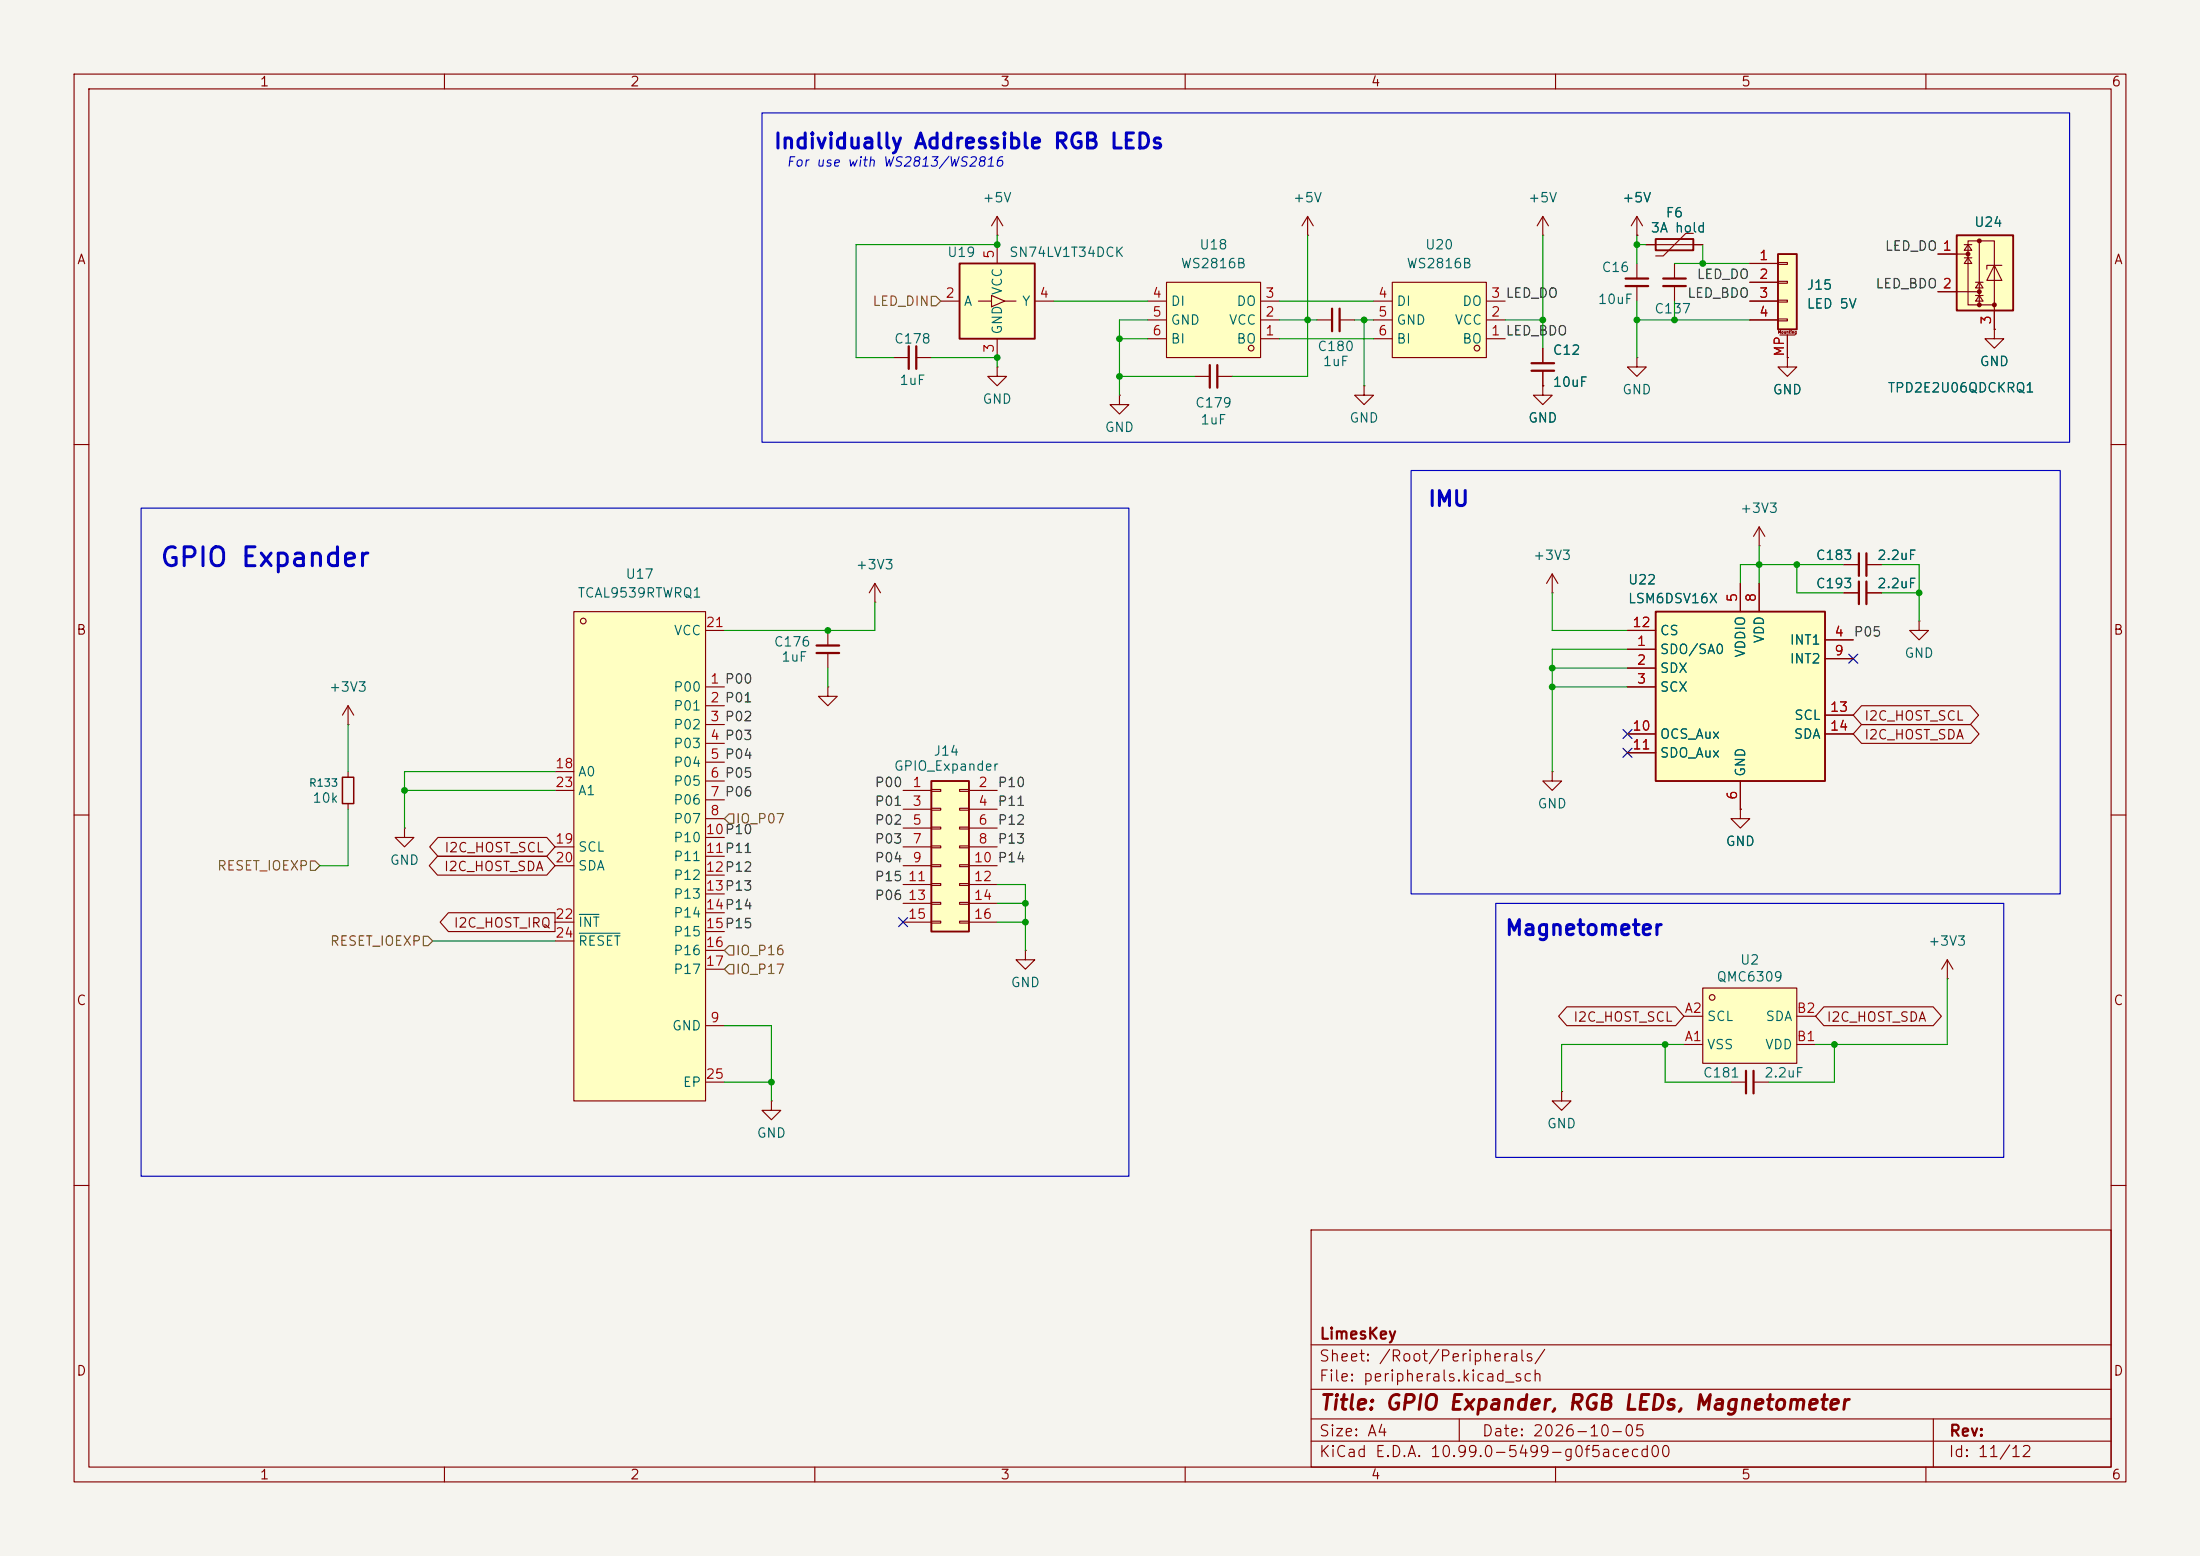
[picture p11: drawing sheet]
<svg xmlns="http://www.w3.org/2000/svg" width="297mm" height="210mm" viewBox="0 0 297 210" stroke-linecap="round" stroke-linejoin="round" font-family="sans-serif">
<path d="M0 0h297v210h-297z" fill="#f5f4ef" stroke="#f5f4ef" stroke-width=".14"/>
<g fill="none" stroke="#840000" stroke-width=".15">
<path d="M10 10h277v190h-277zM12 12h273v186h-273zM60 10v2M110 10v2M160 10v2M210 10v2M260 10v2M221 35.6v2M221 38.6v2M10 60h2M285 60h2M10 110h2"/>
<path d="M285 110h2M10 160h2M177 166h108v32h-108zM285 160h2M60 198v2M110 198v2M160 198v2M177 194.5h108M177 191.5h108M177 187.5h108M177 181.5h108M197 191.5v3"/>
<path d="M210 198v2M260 198v2M261 191.5v6.5"/>
</g>
<path d="M219.5 37.6h3M219.5 38.6h3" fill="none" stroke="#840000" stroke-width=".3"/>
<path d="M240 34.3h2.6v10.2h-2.6z" fill="#ffffc2"/>
<path d="M223.5 32.3h5.1v1.5h-5.1zM240 34.3h2.6v10.2h-2.6z" fill="none" stroke="#840000" stroke-width=".25"/>
<g fill="none" stroke="#840000" stroke-width=".15">
<path d="M222.2 33h7.7M228.6 31.5h-1l-3.1 3h-1M236.2 35.6h3.8M236.2 38.1h3.8M240 35.4h1.3v.3h-1.3zM240 38h1.3v.2h-1.3zM236.2 40.6h3.8M236.2 43.2h3.8M240 40.5h1.3v.3h-1.3zM240 43.1h1.3v.2h-1.3zM240.3 45.2h2M241.3 48.3v1.2h1.3l-1.3 1.3-1.3-1.3h1.3"/>
<path d="M241.3 48.3h.1M241.3 45.2v3.1M248.9 76.2h2.1M252 76.2h2M248.9 80h2.1M252 80h2M233.7 146.1h2M236.7 146.1h2.1"/>
</g>
<path d="M251 74.7v3M251 78.5v3M252 74.7v3M252 78.5v3M235.7 144.5v3.1M236.7 144.5v3.1" fill="none" stroke="#840000" stroke-width=".3"/>
<path d="M264.2 31.8h7.6v10.1h-7.6z" fill="#ffffc2"/>
<path d="M264.2 31.8h7.6v10.1h-7.6z" fill="none" stroke="#840000" stroke-width=".25"/>
<g fill="none" stroke="#840000" stroke-width=".15">
<path d="M261.6 34.3h4.1M261.6 39.4h5.6M265.2 33h1M265.2 34.8h1M265.7 32.5h3.5v8.6h-3.5zM265.7 33l.5 .8h-1zM265.7 34.8l.5 .8h-1zM266.7 38.1h1M266.7 39.9h1M267.2 38.1l.5 .8h-1zM267.2 39.9l.5 .7h-1zM267.2 32.5v8.6"/>
<path d="M269.2 35.8l1.1 2h-2.1zM270.3 35.8h-2.1v.5M269.2 44.5v1.2h1.3l-1.3 1.3-1.2-1.3h1.2M269.2 44.5h.1M269.2 41.1v3.4M259.1 83.8v1.3h1.2l-1.2 1.3-1.3-1.3h1.3M259.1 83.8h.1M262.9 132.1h.1M262.9 129.5l-.8 1.3M262.9 129.5l.8 1.3M262.9 129.5v2.6"/>
</g>
<g fill="#840000" stroke="#840000" stroke-width=".15">
<circle cx="265.7" cy="34.3" r=".25"/>
<circle cx="267.2" cy="32.5" r=".25"/>
<circle cx="267.2" cy="39.4" r=".25"/>
<circle cx="267.2" cy="41.1" r=".25"/>
<circle cx="269.2" cy="41.1" r=".25"/>
</g>
<path d="M229.9 133.4h12.7v10.1h-12.7z" fill="#ffffc2"/>
<g fill="none" stroke="#840000" stroke-width=".15">
<path d="M221 48.3v1.2h1.2l-1.2 1.3-1.3-1.3h1.3M221 48.3h.1M209.5 104.1v1.3h1.3l-1.3 1.3-1.2-1.3h1.2M209.5 104.1h.1M227.3 137.2h2.6M229.9 133.4h12.7v10.1h-12.7zM242.6 137.2h2.5M227.3 141h2.6M242.6 141h2.5"/>
<circle cx="231.1" cy="134.6" r=".38"/>
</g>
<path d="M223.5 82.6h22.9v22.8h-22.9z" fill="#ffffc2"/>
<path d="M223.5 82.6h22.9v22.8h-22.9z" fill="none" stroke="#840000" stroke-width=".25"/>
<g fill="none" stroke="#840000" stroke-width=".15">
<path d="M226.1 35.6v2M226.1 38.6v2M134.6 49.5v1.3h1.3l-1.3 1.3-1.3-1.3h1.3M134.6 49.5h.1M234.9 78.7v3.9M237.5 78.7v3.9M219.7 87.6h3.8M219.7 90.2h3.8M219.7 92.7h3.8M219.7 99.1h3.8M219.7 85.1h3.8M246.4 86.4h3.8"/>
<path d="M246.4 88.9h3.8M246.4 99.1h3.8M246.4 96.5h3.8M219.7 101.6h3.8M234.9 105.4v3.8M138.4 128.3v1.2h1.3l-1.3 1.3-1.2-1.3h1.2M138.4 128.3h.1"/>
</g>
<path d="M224.5 37.6h3.1M224.5 38.6h3.1" fill="none" stroke="#840000" stroke-width=".3"/>
<path d="M129.5 35.6h10.2v10.1h-10.2z" fill="#ffffc2"/>
<path d="M129.5 35.6h10.2v10.1h-10.2z" fill="none" stroke="#840000" stroke-width=".25"/>
<path d="M133.9 39.9l1.7 .7-1.7 .8zM134.6 33v2.6M127 40.6h2.5M132.1 40.6h1.8M134.6 45.7v2.6M135.6 40.6h1.6M139.7 40.6h2.5" fill="none" stroke="#840000" stroke-width=".15"/>
<path d="M125.7 105.4h5.1v20.3h-5.1z" fill="#ffffc2"/>
<path d="M125.7 105.4h5.1v20.3h-5.1z" fill="none" stroke="#840000" stroke-width=".25"/>
<g fill="none" stroke="#840000" stroke-width=".15">
<path d="M120.6 48.3h2.1M123.7 48.3h2M208.3 52.1v1.2h1.2l-1.2 1.3-1.3-1.3h1.3M208.3 52.1h.1M208.3 47v2M208.3 50v2.1M118.1 78.7l-.8 1.3M118.1 78.7l.8 1.3M118.1 78.7v2.6M209.5 77.5l-.7 1.2M209.5 77.5l.8 1.2M209.5 77.5v2.5"/>
<path d="M111.8 92.7v1.3h1.2l-1.2 1.3-1.3-1.3h1.3M111.8 92.7h.1M118.1 81.3h.1M209.5 80h.1M121.9 106.7h3.8M121.9 109.2h3.8M121.9 111.8h3.8M121.9 114.3h3.8M121.9 116.8h3.8M121.9 119.4h3.8M125.7 106.6h1.3v.2h-1.3zM125.7 109.1h1.3v.2h-1.3z"/>
<path d="M125.7 111.6h1.3v.3h-1.3zM125.7 114.2h1.3v.2h-1.3zM125.7 116.7h1.3v.3h-1.3zM125.7 119.3h1.3v.2h-1.3zM129.5 106.6h1.3v.2h-1.3zM129.5 109.1h1.3v.2h-1.3zM129.5 111.6h1.3v.3h-1.3zM129.5 114.2h1.3v.2h-1.3zM129.5 116.7h1.3v.3h-1.3zM129.5 119.3h1.3v.2h-1.3zM130.8 106.7h3.8M130.8 109.2h3.8"/>
<path d="M130.8 111.8h3.8M130.8 114.3h3.8M130.8 116.8h3.8M130.8 119.4h3.8M234.9 109.2v1.3h1.3l-1.3 1.3-1.2-1.3h1.2M234.9 109.2h.1M121.9 121.9h3.8M121.9 124.5h3.8M125.7 121.8h1.3v.2h-1.3zM125.7 124.3h1.3v.3h-1.3zM129.5 121.8h1.3v.2h-1.3zM129.5 124.3h1.3v.3h-1.3z"/>
<path d="M130.8 121.9h3.8M130.8 124.5h3.8"/>
</g>
<path d="M122.7 46.7v3.1M123.7 46.7v3.1M206.8 49h3M206.8 50h3" fill="none" stroke="#840000" stroke-width=".3"/>
<path d="M188 38.1h12.7v10.2h-12.7z" fill="#ffffc2"/>
<g fill="none" stroke="#840000" stroke-width=".15">
<path d="M188 38.1h12.7v10.2h-12.7zM151.1 53.3v1.3h1.3l-1.3 1.3-1.2-1.3h1.2M151.1 53.3h.1M161.3 50.8h2M164.3 50.8h2.1M177.8 43.2h2M180.8 43.2h2.1M184.1 52.1v1.2h1.3l-1.3 1.3-1.2-1.3h1.2M184.1 52.1h.1M185.4 45.7h2.6M185.4 43.2h2.6M185.4 40.6h2.6"/>
<path d="M200.7 45.7h2.5M200.7 43.2h2.5M200.7 40.6h2.5M237.5 73.7h.1M237.5 71.1l-.8 1.3M237.5 71.1l.8 1.3M237.5 71.1v2.6M47 97.8h.1M47 95.3v2.5M47 95.3l-.8 1.2M47 95.3l.8 1.2M47 104.1v.8"/>
<path d="M47 108.5v.7M54.6 111.8v1.2h1.3l-1.3 1.3-1.3-1.3h1.3M54.6 111.8h.1M104.1 148.6v1.3h1.3l-1.3 1.2-1.2-1.2h1.2M104.1 148.6h.1"/>
<circle cx="199.4" cy="47" r=".38"/>
</g>
<path d="M163.3 49.3v3M164.3 49.3v3M179.8 41.7v3M180.8 41.7v3" fill="none" stroke="#840000" stroke-width=".3"/>
<path d="M46.2 104.9h1.6v3.6h-1.6z" fill="none" stroke="#840000" stroke-width=".2"/>
<path d="M157.5 38.1h12.7v10.2h-12.7z" fill="#ffffc2"/>
<g fill="none" stroke="#840000" stroke-width=".15">
<path d="M134.6 31.8h.1M134.6 29.2l-.7 1.3M134.6 29.2l.8 1.3M134.6 29.2v2.6M157.5 38.1h12.7v10.2h-12.7zM176.5 31.8h.1M176.5 29.2l-.7 1.3M176.5 29.2l.8 1.3M176.5 29.2v2.6M208.3 31.8h.1M208.3 29.2l-.8 1.3M208.3 29.2l.7 1.3"/>
<path d="M208.3 29.2v2.6M221 31.8h.1M221 29.2l-.8 1.3M221 29.2l.7 1.3M221 29.2v2.6M154.9 45.7h2.6M154.9 43.2h2.6M154.9 40.6h2.6M170.2 45.7h2.5M170.2 43.2h2.5M170.2 40.6h2.5M111.8 85.1v2"/>
<path d="M111.8 88.1v2.1M210.8 147.3v1.3h1.3l-1.3 1.3-1.3-1.3h1.3M210.8 147.3h.1"/>
<circle cx="168.9" cy="47" r=".38"/>
</g>
<path d="M110.2 87.1h3.1M110.2 88.1h3.1" fill="none" stroke="#840000" stroke-width=".3"/>
<path d="M77.5 82.6h17.7v66h-17.7z" fill="#ffffc2"/>
<g fill="none" stroke="#840000" stroke-width=".15">
<path d="M221 31.8h.1M222.2 33h1.3M228.6 33h1.3M236.2 35.6h3.8M236.2 38.1h3.8M261.6 34.3h2.6M261.6 39.4h2.6M208.3 52.1h.1M208.3 47v2M208.3 50v2.1M236.2 40.6h3.8M236.2 43.2h3.8"/>
<path d="M241.3 48.3h.1M241.3 45.2v3.1M269.2 44.5h.1M269.2 41.9v2.6M234.9 78.7v3.9M237.5 78.7v3.9M248.9 76.2h2.1M252 76.2h2M77.5 82.6h17.7v66h-17.7zM95.2 92.7h2.6M95.2 95.3h2.6M95.2 97.8h2.6"/>
<path d="M95.2 85.1h2.6M219.7 92.7h3.8M219.7 85.1h3.8M219.7 87.6h3.8M219.7 90.2h3.8M219.7 99.1h3.8M246.4 86.4h3.8M246.4 88.9h3.8M246.4 99.1h3.8M246.4 96.5h3.8M248.9 80h2.1M251.3 97.8h14.8l1.1 1.3-1.1 1.2h-14.8l-1.1-1.2z"/>
<path d="M251.3 95.2h14.7l1.1 1.3-1.1 1.3h-14.7l-1.1-1.3zM252 80h2M59.1 115.6h14.7l1.1 1.2-1.1 1.3h-14.7l-1.2-1.3zM59.1 113h14.7l1.1 1.3-1.1 1.3h-14.7l-1.1-1.3zM74.9 104.1h2.6M74.9 114.3h2.6M74.9 116.8h2.6M74.9 106.7h2.6M95.2 100.3h2.6M95.2 102.9h2.6M95.2 105.4h2.6M95.2 108h2.6"/>
<path d="M95.2 110.5h2.6M95.2 113h2.6M95.2 115.6h2.6M95.2 118.1h2.6M219.7 101.6h3.8M234.9 109.2h.1M234.9 105.4v3.8M60.5 123.2h14.4v2.5h-14.4l-1.1-1.2zM74.9 124.5h2.6M74.9 127h2.6M95.2 138.4h2.6M95.2 120.7h2.6"/>
<path d="M95.2 123.2h2.6M95.2 125.7h2.6M95.2 128.3h2.6M95.2 130.8h2.6M211.5 135.9h14.7l1.1 1.3-1.1 1.2h-14.7l-1.1-1.2zM246.2 135.9h14.8l1.1 1.3-1.1 1.2h-14.8l-1.1-1.2zM95.2 146.1h2.6"/>
<circle cx="78.7" cy="83.8" r=".38"/>
</g>
<path d="M78.2 123.4h2.7M78.2 126h5.5" fill="none" stroke="#006464" stroke-width=".15"/>
<path d="M125.7 40h.7l.6 .6-.6 .7h-.7zM41.9 116.2h.6l.7 .6-.7 .7h-.6zM98.4 109.9h.7v1.2h-.7l-.6-.6zM57.1 126.4h.7l.6 .6-.6 .6h-.7zM98.4 130.2h.7v1.2h-.7l-.6-.6zM98.4 127.6h.7v1.3h-.7l-.6-.6z" fill="none" stroke="#725600" stroke-width=".15"/>
<g fill="none" stroke="#009600" stroke-width=".15">
<path d="M134.6 31.8v1.2h-19v15.3h5M176.5 31.8v19h-10.1M208.3 31.8v15.2M221 31.8v3.8M221 33h1.2M226.1 35.6h10.1M229.9 33v2.6M125.7 48.3h8.9v1.2M142.2 40.6h12.7M151.1 50.8h10.2M151.1 45.7h3.8M154.9 43.2h-3.8v10.1"/>
<path d="M172.7 43.2h5.1M172.7 40.6h12.7M172.7 45.7h12.7M182.9 43.2h2.5M184.1 43.2v8.9M203.2 43.2h5.1M221 40.6v7.7M221 43.2h15.2M226.1 40.6v2.6M237.5 73.7v5M242.6 76.2v3.8h6.3M248.9 76.2h-14v2.5"/>
<path d="M254 76.2h5.1v7.6M47 97.8v6.3M111.8 90.2v2.5M118.1 81.3v3.8h-20.3M209.5 90.2h10.2M209.5 80v5.1h10.2M209.5 92.7h10.2M219.7 87.6h-10.2v16.5M254 80h5.1M47 109.2v7.6h-3.8M54.6 106.7h20.3M74.9 104.1h-20.3v7.7"/>
<path d="M134.6 119.4h3.8v8.9M58.4 127h16.5M97.8 138.4h6.3v10.2M134.6 121.9h3.8M134.6 124.5h3.8M262.9 132.1v8.9h-17.8M97.8 146.1h6.3M224.8 141v5.1h8.9M227.3 141h-16.5v6.3M247.6 141v5.1h-8.8"/>
</g>
<path d="M219.1 98.5l1.2 1.2M220.3 98.5l-1.2 1.2M249.6 88.3l1.2 1.2M250.8 88.3l-1.2 1.2M219.1 101l1.2 1.2M220.3 101l-1.2 1.2M121.3 123.9l1.2 1.2M122.5 123.9l-1.2 1.2" fill="none" stroke="#000084" stroke-width=".15"/>
<path d="M102.9 15.2h176.5v44.5h-176.5zM19 68.6h133.4v90.2h-133.4zM190.5 63.5h87.6v57.2h-87.6zM201.9 121.9h68.6v34.3h-68.6z" fill="none" stroke="#0000c2" stroke-width=".15"/>
<g fill="#009600">
<circle cx="138.4" cy="124.5" r=".46"/>
<circle cx="151.1" cy="45.7" r=".46"/>
<circle cx="184.1" cy="43.2" r=".46"/>
<circle cx="208.3" cy="43.2" r=".46"/>
<circle cx="134.6" cy="48.3" r=".46"/>
<circle cx="151.1" cy="50.8" r=".46"/>
<circle cx="259.1" cy="80" r=".46"/>
<circle cx="111.8" cy="85.1" r=".46"/>
<circle cx="54.6" cy="106.7" r=".46"/>
<circle cx="138.4" cy="121.9" r=".46"/>
<circle cx="224.8" cy="141" r=".46"/>
<circle cx="247.6" cy="141" r=".46"/>
<circle cx="104.1" cy="146.1" r=".46"/>
<circle cx="134.6" cy="33" r=".46"/>
<circle cx="221" cy="33" r=".46"/>
<circle cx="229.9" cy="35.6" r=".46"/>
<circle cx="226.1" cy="43.2" r=".46"/>
<circle cx="221" cy="43.2" r=".46"/>
<circle cx="176.5" cy="43.2" r=".46"/>
<circle cx="209.5" cy="92.7" r=".46"/>
<circle cx="209.5" cy="90.2" r=".46"/>
<circle cx="237.5" cy="76.2" r=".46"/>
<circle cx="242.6" cy="76.2" r=".46"/>
</g>
<text font-size="2.5" fill="#0000c2" x="21.5" y="77.1">GPIO Expander</text>
<g font-size="2" fill="#0000c2">
<text x="104.3" y="20.6">Individually Addressible RGB LEDs</text>
<text x="192.7" y="68.8">IMU</text>
<text x="203.1" y="126.8">Magnetometer</text>
</g>
<text font-size="2" fill="#840000" x="178" y="190.8">Title: GPIO Expander, RGB LEDs, Magnetometer</text>
<g font-size="1.5" fill="#840000">
<text x="178" y="184.1">Sheet: /Root/Peripherals/</text>
<text x="178" y="181.1">LimesKey</text>
<text x="178" y="186.8">File: peripherals.kicad_sch</text>
<text x="178" y="197">KiCad E.D.A. 10.99.0-5499-g0f5acecd00</text>
<text x="178" y="194.2">Size: A4</text>
<text x="200" y="194.2">Date: 2026-10-05</text>
<text x="263" y="197">Id: 11/12</text>
<text x="263" y="194.2">Rev:</text>
</g>
<g font-size="1.3" fill="#840000">
<text x="35" y="12">1</text>
<text x="85" y="12">2</text>
<text x="135" y="12">3</text>
<text x="185" y="12">4</text>
<text x="235" y="12">5</text>
<text x="285" y="12">6</text>
<text x="10.3" y="36">A</text>
<text x="285.3" y="36">A</text>
<text x="10.2" y="86">B</text>
<text x="285.2" y="86">B</text>
<text x="251.6" y="100.1">I2C_HOST_SDA</text>
<text x="251.6" y="97.6">I2C_HOST_SCL</text>
<text x="59.8" y="117.9">I2C_HOST_SDA</text>
<text x="59.9" y="115.4">I2C_HOST_SCL</text>
<text x="61.2" y="125.5">I2C_HOST_IRQ</text>
<text x="10.2" y="136">C</text>
<text x="285.2" y="136">C</text>
<text x="212.3" y="138.2">I2C_HOST_SCL</text>
<text x="246.5" y="138.2">I2C_HOST_SDA</text>
<text x="10.2" y="186">D</text>
<text x="285.2" y="186">D</text>
<text x="35" y="200">1</text>
<text x="85" y="200">2</text>
<text x="135" y="200">3</text>
<text x="185" y="200">4</text>
<text x="235" y="200">5</text>
<text x="285" y="200">6</text>
</g>
<text font-size="1.3" fill="#0000c2" x="106.1" y="22.8">For use with WS2813/WS2816</text>
<g font-size="1.3" fill="#006464">
<text x="132.6" y="27.6">+5V</text>
<text x="174.5" y="27.6">+5V</text>
<text x="206.2" y="27.6">+5V</text>
<text x="218.9" y="27.6">+5V</text>
<text x="224.8" y="29.7">F6</text>
<text x="127.8" y="35">U19</text>
<text x="136.2" y="35">SN74LV1T34DCK</text>
<text x="161.8" y="34">U18</text>
<text x="192.3" y="34">U20</text>
<text x="222.8" y="31.7">3A hold</text>
<text x="266.4" y="30.9">U24</text>
<text x="130" y="41.6">A</text>
<text x="135.6" y="39.9" transform="rotate(-90 135.6 39.9)">VCC</text>
<text x="137.9" y="41.6">Y</text>
<text x="158" y="41.6">DI</text>
<text x="159.3" y="36.5">WS2816B</text>
<text x="166.8" y="41.6">DO</text>
<text x="188.4" y="41.6">DI</text>
<text x="189.8" y="36.5">WS2816B</text>
<text x="197.3" y="41.6">DO</text>
<text x="215.6" y="41.3">10uF</text>
<text x="216.1" y="37">C16</text>
<text x="243.8" y="39.4">J15</text>
<text x="243.8" y="42">LED 5V</text>
<text x="120.6" y="46.7">C178</text>
<text x="135.6" y="45.2" transform="rotate(-90 135.6 45.2)">GND</text>
<text x="158" y="44.1">GND</text>
<text x="158" y="46.7">BI</text>
<text x="165.8" y="44.1">VCC</text>
<text x="166.8" y="46.7">BO</text>
<text x="177.8" y="47.7">C180</text>
<text x="188.4" y="44.1">GND</text>
<text x="188.4" y="46.7">BI</text>
<text x="196.3" y="44.1">VCC</text>
<text x="197.3" y="46.7">BO</text>
<text x="223.3" y="42.6">C137</text>
<text x="121.3" y="52.3">1uF</text>
<text x="178.5" y="49.7">1uF</text>
<text x="209.5" y="48.2">C12</text>
<text x="209.5" y="52.5">10uF</text>
<text x="218.9" y="53.5">GND</text>
<text x="239.2" y="53.5">GND</text>
<text x="254.7" y="53.3">TPD2E2U06QDCKRQ1</text>
<text x="267.2" y="49.7">GND</text>
<text x="132.6" y="54.8">GND</text>
<text x="149.1" y="58.6">GND</text>
<text x="161.3" y="55.3">C179</text>
<text x="162" y="57.6">1uF</text>
<text x="182.1" y="57.4">GND</text>
<text x="206.2" y="57.4">GND</text>
<text x="234.8" y="69.5">+3V3</text>
<text x="115.4" y="77.2">+3V3</text>
<text x="206.9" y="75.9">+3V3</text>
<text x="245.1" y="75.9">C183</text>
<text x="253.3" y="75.9">2.2uF</text>
<text x="77.9" y="81">TCAL9539RTWRQ1</text>
<text x="84.4" y="78.4">U17</text>
<text x="219.7" y="79.2">U22</text>
<text x="219.7" y="81.7">LSM6DSV16X</text>
<text x="245.1" y="79.7">C193</text>
<text x="253.3" y="79.7">2.2uF</text>
<text x="90.9" y="86.1">VCC</text>
<text x="104.4" y="87.6">C176</text>
<text x="105.4" y="89.6">1uF</text>
<text x="224" y="88.6">SDO/SA0</text>
<text x="224" y="86.1">CS</text>
<text x="235.9" y="88.8" transform="rotate(-90 235.9 88.8)">VDDIO</text>
<text x="238.5" y="86.9" transform="rotate(-90 238.5 86.9)">VDD</text>
<text x="241.5" y="87.3">INT1</text>
<text x="241.5" y="89.9">INT2</text>
<text x="257" y="89.1">GND</text>
<text x="44.3" y="93.7">+3V3</text>
<text x="90.8" y="93.7">P00</text>
<text x="224" y="91.1">SDX</text>
<text x="224" y="93.7">SCX</text>
<text x="90.8" y="96.2">P01</text>
<text x="90.8" y="98.8">P02</text>
<text x="90.8" y="101.3">P03</text>
<text x="224" y="100">OCS_Aux</text>
<text x="242.1" y="100">SDA</text>
<text x="242.1" y="97.5">SCL</text>
<text x="78" y="105.1">A0</text>
<text x="78" y="107.6">A1</text>
<text x="90.8" y="103.8">P04</text>
<text x="90.8" y="106.4">P05</text>
<text x="120.6" y="104.3">GPIO_Expander</text>
<text x="125.9" y="102.3">J14</text>
<text x="224" y="102.6">SDO_Aux</text>
<text x="235.9" y="104.9" transform="rotate(-90 235.9 104.9)">GND</text>
<text x="42.1" y="108.7">10k</text>
<text x="90.8" y="108.9">P06</text>
<text x="90.8" y="111.5">P07</text>
<text x="90.8" y="114">P10</text>
<text x="207.5" y="109.4">GND</text>
<text x="52.5" y="117">GND</text>
<text x="78" y="115.3">SCL</text>
<text x="78" y="117.8">SDA</text>
<text x="90.8" y="116.5">P11</text>
<text x="90.8" y="119.1">P12</text>
<text x="232.9" y="114.5">GND</text>
<text x="78" y="125.4">INT</text>
<text x="90.8" y="121.6">P13</text>
<text x="90.8" y="124.2">P14</text>
<text x="78" y="128">RESET</text>
<text x="90.8" y="126.7">P15</text>
<text x="90.8" y="129.2">P16</text>
<text x="90.8" y="131.8">P17</text>
<text x="234.8" y="130.5">U2</text>
<text x="260.2" y="128">+3V3</text>
<text x="136.4" y="133.6">GND</text>
<text x="231.6" y="132.8">QMC6309</text>
<text x="90.6" y="139.4">GND</text>
<text x="230.4" y="141.9">VSS</text>
<text x="230.4" y="138.1">SCL</text>
<text x="238.2" y="141.9">VDD</text>
<text x="238.3" y="138.1">SDA</text>
<text x="92.1" y="147">EP</text>
<text x="229.8" y="145.7">C181</text>
<text x="238.1" y="145.7">2.2uF</text>
<text x="102.1" y="153.9">GND</text>
<text x="208.8" y="152.6">GND</text>
</g>
<g font-size="1.3" fill="#a90000">
<text x="134.5" y="35" transform="rotate(-90 134.5 35)">5</text>
<text x="237.4" y="35.4">1</text>
<text x="262.2" y="34.2">1</text>
<text x="127.5" y="40.5">2</text>
<text x="140.2" y="40.5">4</text>
<text x="155.5" y="40.5">4</text>
<text x="170.7" y="40.5">3</text>
<text x="186" y="40.5">4</text>
<text x="201.2" y="40.5">3 LED_DO</text>
<text x="237.4" y="38">2</text>
<text x="237.4" y="40.5">3</text>
<text x="262.2" y="39.2">2</text>
<text x="134.5" y="47.7" transform="rotate(-90 134.5 47.7)">3</text>
<text x="155.5" y="43">5</text>
<text x="155.5" y="45.6">6</text>
<text x="170.7" y="45.6">1</text>
<text x="170.7" y="43">2</text>
<text x="186" y="43">5</text>
<text x="186" y="45.6">6</text>
<text x="201.2" y="45.6">1 LED_BDO</text>
<text x="201.2" y="43">2</text>
<text x="237.4" y="43">4</text>
<text x="269.1" y="43.9" transform="rotate(-90 269.1 43.9)">3</text>
<text x="241.2" y="48.2" transform="rotate(-90 241.2 48.2)">MP</text>
<text x="234.8" y="81.4" transform="rotate(-90 234.8 81.4)">5</text>
<text x="237.4" y="81.4" transform="rotate(-90 237.4 81.4)">8</text>
<text x="95.2" y="85">21</text>
<text x="220.3" y="85">12</text>
<text x="220.9" y="87.5">1</text>
<text x="247.6" y="86.2">4</text>
<text x="247.6" y="88.8">9</text>
<text x="95.8" y="92.6">1 P00</text>
<text x="95.8" y="95.1">2 P01</text>
<text x="220.9" y="90">2</text>
<text x="220.9" y="92.6">3</text>
<text x="95.8" y="97.7">3 P02</text>
<text x="95.8" y="100.2">4 P03</text>
<text x="220.3" y="98.9">10</text>
<text x="220.3" y="101.5">11</text>
<text x="246.9" y="96.4">13</text>
<text x="246.9" y="98.9">14</text>
<text x="74.9" y="104">18</text>
<text x="74.9" y="106.5">23</text>
<text x="95.8" y="102.7">5 P04</text>
<text x="95.8" y="105.3">6 P05</text>
<text x="95.8" y="107.8">7 P06</text>
<text x="123.1" y="106.5">1</text>
<text x="132" y="106.5">2</text>
<text x="95.2" y="112.9">10P10</text>
<text x="95.8" y="110.4">8</text>
<text x="123.1" y="109.1">3</text>
<text x="123.1" y="111.6">5</text>
<text x="132" y="109.1">4</text>
<text x="132" y="111.6">6</text>
<text x="234.8" y="108" transform="rotate(-90 234.8 108)">6</text>
<text x="74.9" y="114.2">19</text>
<text x="74.9" y="116.7">20</text>
<text x="95.2" y="115.4">11P11</text>
<text x="95.2" y="118">12P12</text>
<text x="122.5" y="119.2">11</text>
<text x="123.1" y="114.2">7</text>
<text x="123.1" y="116.7">9</text>
<text x="131.4" y="116.7">10 P14</text>
<text x="131.4" y="119.2">12</text>
<text x="132" y="114.2">8</text>
<text x="74.9" y="124.3">22</text>
<text x="95.2" y="120.5">13P13</text>
<text x="95.2" y="123.1">14P14</text>
<text x="95.2" y="125.6">15P15</text>
<text x="122.5" y="121.8">13</text>
<text x="122.5" y="124.3">15</text>
<text x="131.4" y="121.8">14</text>
<text x="131.4" y="124.3">16</text>
<text x="74.9" y="126.9">24</text>
<text x="95.2" y="128.1">16</text>
<text x="95.2" y="130.7">17</text>
<text x="227.3" y="137">A2</text>
<text x="242.5" y="137">B2</text>
<text x="95.8" y="138.3">9</text>
<text x="227.3" y="140.8">A1</text>
<text x="242.5" y="140.8">B1</text>
<text x="95.2" y="145.9">25</text>
</g>
<g font-size="1.3" fill="#0f0f0f">
<text x="254.4" y="34.2">LED_DO 1</text>
<text x="227.7" y="40.5">LED_BDO</text>
<text x="229" y="38">LED_DO</text>
<text x="253.1" y="39.2">LED_BDO 2</text>
<text x="250.2" y="86.2">P05</text>
<text x="118" y="106.6">P00</text>
<text x="134.6" y="106.6">P10</text>
<text x="118" y="111.6">P02</text>
<text x="118" y="109.1">P01</text>
<text x="134.6" y="109.1">P11</text>
<text x="134.6" y="111.6">P12</text>
<text x="118" y="119.3">P15</text>
<text x="118" y="114.2">P03</text>
<text x="118" y="116.7">P04</text>
<text x="134.6" y="114.2">P13</text>
<text x="118" y="121.8">P06</text>
</g>
<g font-size="1.3" fill="#725600">
<text x="117.7" y="41.6">LED_DIN</text>
<text x="99.2" y="111.5">IO_P07</text>
<text x="29.2" y="117.8">RESET_IOEXP</text>
<text x="44.5" y="128">RESET_IOEXP</text>
<text x="99.2" y="131.8">IO_P17</text>
<text x="99.2" y="129.2">IO_P16</text>
</g>
<text font-size="1" fill="#006464" x="41.6" y="106.4">R133</text>
<text font-size=".4" fill="#840000" x="240" y="45.1">Mounting</text>
</svg>
